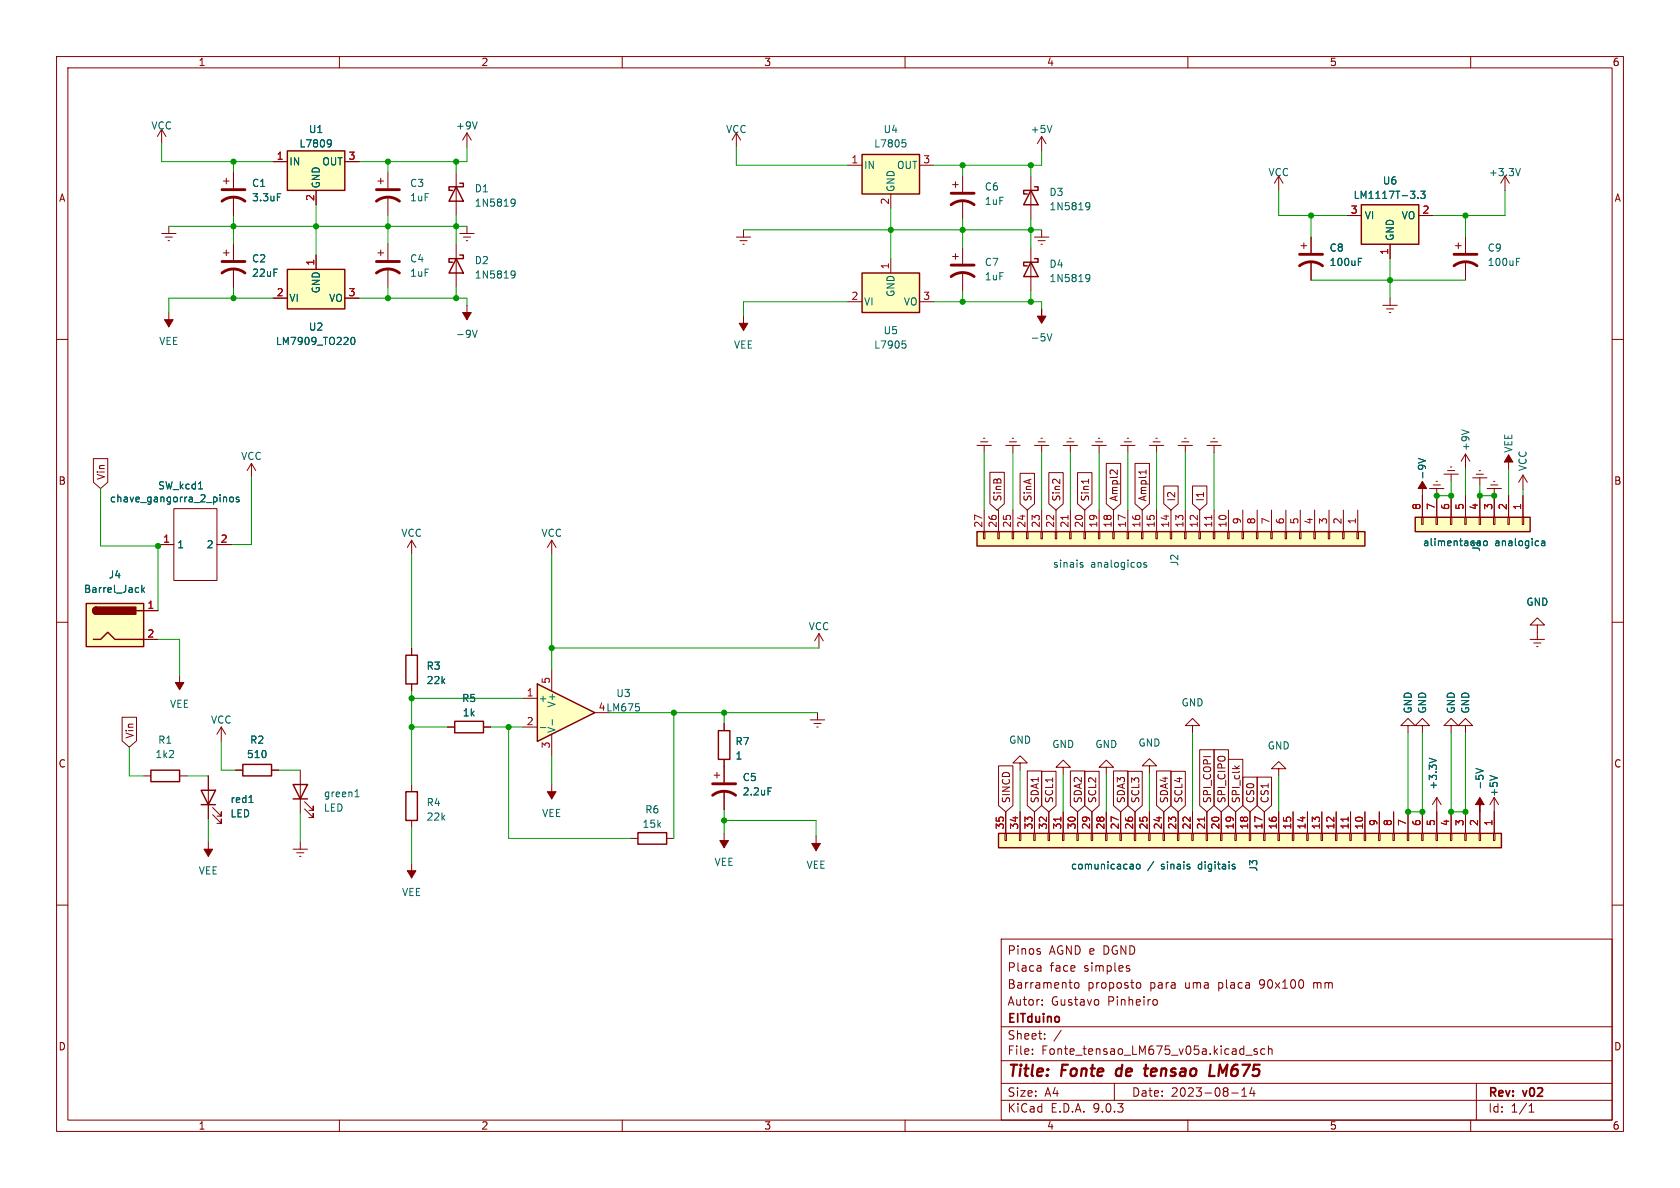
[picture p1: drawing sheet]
<svg xmlns="http://www.w3.org/2000/svg" width="297mm" height="210mm" viewBox="0 0 297 210" stroke-linecap="round" stroke-linejoin="round" font-family="sans-serif">
<g fill="none" stroke="#840000" stroke-width=".18">
<path d="M10 10h277v190h-277zM12 12h273v186h-273zM60 10v2M110 10v2M160 10v2M210 10v2M260 10v2M82.5 54v2.5M131.4 55.9v2.5M10 60h2M285 60h2M28.2 96.3h2.5"/>
<path d="M30.7 89.9h7.7v12.7h-7.7zM38.4 96.3h2.5M44.4 81.9l-.7 1.3M44.4 81.9l.8 1.3M44.4 81.9v2.6M10 110h2M285 110h2M36.8 137.2v7.6M39.1 128.5l-.7 1.3M39.1 128.5l.8 1.3M39.1 128.5v2.6M41.7 136.1h1.2"/>
<path d="M48 136.1h1.3M37.6 144l1.5 1.5v-.7v.7h-.7M37.6 142.7l1.5 1.6v-.8v.8h-.7M10 160h2M177 166h108v32h-108zM183.7 168.2l.3 .2-.3 .3M183.7 167.7l.2 .1M183.8 170.7l.2 .2v.8M184 171.6l-.1 .1M184 171.1h-.1M184.2 177.6v.1M184.2 176.8v.1"/>
<path d="M190.1 173.8l.4-.1 .2 .3v.4l-.2 .3-.4-.1-.1-.2v-.4zM194.2 176.8v.8M199.3 171.2l.4 .1v.2l-.2 .2h-.3M199.3 170.7l.4 .1M201 173.8l.4-.1 .3 .3v.4l-.2 .2-.3 .1-.2-.1M204.1 176.7l.4 .1 .1 .2-.1 .6-.4 .1M285 160h2M60 198v2M110 198v2M160 198v2M177 194.5h108M177 191.5h108"/>
<path d="M177 187.5h108M177 181.5h108M182.5 186.3v.1M182.5 185.5v.1M184.7 183.6v.1M184.7 182.8v.1M187.6 182.1l-1.3 2M197 191.5v3M210 198v2M217.7 193.2h1.2M219.5 193.8h.9M219.5 192.7l.5-.4v1.5"/>
<path d="M220.2 186.5h1.2M221.3 192.2l-.3 1.1h.9M221.7 192.8v1M222.2 185.5l-.3-.1-.2 .2v.2l.5 .2v.3h-.5M223.6 185.5l-.4-.1-.3 .3v.4l.1 .2h.6M224.2 185.5l.3-.1 .3 .1 .1 .9M224.2 184.9v1.5M260 198v2M261 191.5v6.5M270.3 196.6h.9M270.3 195.5l.4-.4v1.5"/>
</g>
<path d="M197.4 189.1l-.1 .7 .3 .4M202.2 188.9h.8M202.5 190.1l.3 .1M202.6 188.2l-.2 1.7M213.8 190.2h.9M215.6 188.2l-.2 2" fill="none" stroke="#840000" stroke-width=".4"/>
<path d="M35.6 139.7h2.5l-1.3 2.5zM42.9 135.1h5.1v2.1h-5.1zM35.6 142.2h2.5" fill="none" stroke="#840000" stroke-width=".25"/>
<path d="M83.5 58.4l.4 1.2 .5-1.2M35.1 86.4h.7M39.7 87.9l.4 .2v.6M40.7 87.9h.3l.3 .2v.4l-.3 .2h-.3l-.1-.2zM42.2 87.9h-.3l-.1 .2v.1l.4 .2v.3h-.4M44 141.9h.7" fill="none" stroke="#006464" stroke-width=".18"/>
<g fill="#840000" stroke="#840000" stroke-width=".18">
<path d="M81.8 55.2h1.5l-.8 1.3z"/>
<path d="M130.7 57.2h1.5l-.8 1.2z"/>
</g>
<path d="M15.2 106.7h10.2v7.6h-10.2z" fill="#ffffc2"/>
<path d="M15.2 106.7h10.2v7.6h-10.2zM16.5 113h1.3l1.2-1.2 1.3 1.2h5.1M17 107.3a.64 .64 0 0 0-.6 .7 .64 .64 0 0 0 .6 .6M24.1 108h1.3M51.8 138.7h2.6l-1.3 2.5zM51.8 141.2h2.6" fill="none" stroke="#840000" stroke-width=".25"/>
<g fill="#840000" stroke="#840000" stroke-width=".25">
<path d="M16.6 107.5l.4-.2v1.3a.63 .63 0 0 1-.6-.4 .63 .63 0 0 1 .2-.7z"/>
<path d="M17 107.3h7v1.3h-7z"/>
</g>
<path d="M25.4 108h2.5M25.4 113h2.5M53.1 136.1v7.7M53.8 143l1.6 1.5v-.7v.7h-.8M53.8 141.7l1.6 1.6v-.8v.8h-.8" fill="none" stroke="#840000" stroke-width=".18"/>
<path d="M25.1 103.4v1.3M25.2 104.2l.4 .5M25.6 103.9l-.5 .5M62.9 139.9l.2-.3v1.3M62.8 140.9h.7" fill="none" stroke="#006464" stroke-width=".18"/>
<path d="M95 120.9l10.2 5.1-10.2 5.1z" fill="#ffffc2"/>
<path d="M71.8 115.8h2v5.1h-2zM95 120.9l10.2 5.1-10.2 5.1z" fill="none" stroke="#840000" stroke-width=".25"/>
<g fill="none" stroke="#840000" stroke-width=".18">
<path d="M226.1 31.1l-.8 1.3M226.1 31.1l.7 1.3M226.1 31.1v2.6M182.9 78.7h2.5M183.5 78.1h1.3M184 77.5h.3M184.1 78.7v1.3M188 78.7h2.5M188.6 78.1h1.3M189.1 77.5h.3M189.2 78.7v1.3M72.8 95.5v2.5"/>
<path d="M72.8 95.5l-.8 1.3M72.8 95.5l.7 1.3M97.5 95.5v2.5M97.5 95.5l-.7 1.3M97.5 95.5l.8 1.3M72.8 114.6v1.2M97.5 118.4v3.8M144.8 112l-.8 1.3M144.8 112l.7 1.3M144.8 112v2.6M72.8 120.9v1.3M92.5 123.4h2.5"/>
<path d="M92.5 128.5h2.5M97.5 129.8v3.8M97.5 138.7v2.5M36.8 148.8v2.6M51.8 150.1h2.6M52.5 150.7h1.2M53 151.4h.2M53.1 148.8v1.3M128 147.3v2.6"/>
</g>
<path d="M95.5 128.6h1M97.6 127.2v1M113 125v.6" fill="none" stroke="#006464" stroke-width=".18"/>
<g fill="#840000" stroke="#840000" stroke-width=".18">
<path d="M96.8 140h1.5l-.8 1.2z"/>
<path d="M36.1 150.1h1.5l-.8 1.3z"/>
<path d="M127.3 148.6h1.5l-.8 1.3z"/>
</g>
<path d="M172.7 94h68.6v2.5h-68.6z" fill="#ffffc2"/>
<path d="M172.7 94h68.6v2.5h-68.6z" fill="none" stroke="#840000" stroke-width=".25"/>
<g fill="none" stroke="#840000" stroke-width=".18">
<path d="M173.9 94h.2v1.3h-.2zM174 90.2v3.8M176.4 94h.3v1.3h-.3zM176.5 90.2v3.8M178.9 94h.3v1.3h-.3zM179.1 90.2v3.8M181.5 94h.2v1.3h-.2zM181.6 90.2v3.8M184 94h.3v1.3h-.3zM184.1 90.2v3.8M186.6 94h.2v1.3h-.2zM186.7 90.2v3.8"/>
<path d="M189.1 94h.3v1.3h-.3zM189.2 90.2v3.8M191.6 94h.3v1.3h-.3zM191.8 90.2v3.8M194.2 94h.2v1.3h-.2zM194.3 90.2v3.8M196.7 94h.3v1.3h-.3zM196.8 90.2v3.8M199.3 94h.2v1.3h-.2zM199.4 90.2v3.8M201.8 94h.3v1.3h-.3zM201.9 90.2v3.8"/>
<path d="M204.3 94h.3v1.3h-.3zM204.5 90.2v3.8M206.9 94h.2v1.3h-.2zM207 90.2v3.8M209.4 94h.3v1.3h-.3zM209.5 90.2v3.8M212 94h.2v1.3h-.2zM212.1 90.2v3.8M214.5 94h.3v1.3h-.3zM214.6 90.2v3.8M217 94h.3v1.3h-.3zM217.2 90.2v3.8"/>
<path d="M219.6 94h.2v1.3h-.2zM219.7 90.2v3.8M222.1 94h.3v1.3h-.3zM222.2 90.2v3.8M224.7 94h.2v1.3h-.2zM224.8 90.2v3.8M227.2 94h.3v1.3h-.3zM227.3 90.2v3.8M229.7 94h.3v1.3h-.3zM229.9 90.2v3.8M232.3 94h.2v1.3h-.2zM232.4 90.2v3.8"/>
<path d="M234.8 94h.3v1.3h-.3zM234.9 90.2v3.8M237.4 94h.2v1.3h-.2zM237.5 90.2v3.8M239.9 94h.3v1.3h-.3zM240 90.2v3.8M251.5 85.1v2.5"/>
</g>
<path d="M188.8 91.1v.7M214.2 91.1v.7" fill="none" stroke="#a90000" stroke-width=".18"/>
<path d="M191.1 99.9h.3l.1 .2-.2 .2h-.2M191.1 99.4l.3 .1M202.7 99.5l-.3-.1-.2 .2 .1 .2 .4 .1v.3h-.5M250.7 81l1.3 .4-1.3 .5" fill="none" stroke="#006464" stroke-width=".18"/>
<path d="M251.5 85.1l.7 1.3h-1.5z" fill="#840000" stroke="#840000" stroke-width=".18"/>
<path d="M152.4 27.3h10.2v7h-10.2z" fill="#ffffc2"/>
<path d="M152.4 27.3h10.2v7h-10.2z" fill="none" stroke="#840000" stroke-width=".25"/>
<path d="M149.9 29.2h2.5M157.5 34.3v2.5M162.6 29.2h2.5M244.5 54h2.5M245.1 54.6h1.3M245.6 55.2h.3M245.7 52.7v1.3M255.3 83.8h2.5M255.9 83.2h1.3M256.4 82.6h.3M256.5 83.8v1.3" fill="none" stroke="#840000" stroke-width=".18"/>
<path d="M159.5 24.7h.6M159.6 25.2h.3l.3 .2-.1 .5-.5 .1" fill="none" stroke="#006464" stroke-width=".18"/>
<path d="M250.2 91.4h20.3v2.6h-20.3z" fill="#ffffc2"/>
<path d="M250.2 91.4h20.3v2.6h-20.3zM26.7 136.1h5v2.1h-5zM71.8 140h2v5h-2zM80.4 127.5h5.1v2h-5.1zM127 129.2h2v5h-2zM112.8 147.2h5.1v2h-5.1z" fill="none" stroke="#840000" stroke-width=".25"/>
<g fill="none" stroke="#840000" stroke-width=".18">
<path d="M251.3 91.4h.3v1.3h-.3zM251.5 87.6v3.8M252.7 86.4h2.6M253.4 85.7h1.2M253.9 91.4h.2v1.3h-.2zM253.9 85.1h.2M254 86.4v5M256.4 91.4h.3v1.3h-.3zM256.5 87.6v3.8M259 91.4h.2v1.3h-.2zM259.1 87.6v3.8M260.3 84.5h2.6"/>
<path d="M261 83.8h1.3M261.5 83.2h.2M261.5 91.4h.2v1.3h-.2zM261.6 84.5v1.2M261.6 87.6v3.8M262.9 86.4h2.5M263.5 85.7h1.3M264 91.4h.3v1.3h-.3zM264 85.1h.3M264.2 86.4v5M266.6 91.4h.2v1.3h-.2zM266.7 87.6v3.8"/>
<path d="M269.1 91.4h.3v1.3h-.3zM269.2 87.6v3.8M269.2 84v2.5M269.2 84l-.7 1.3M269.2 84l.8 1.3M31.7 119.4v2.5M270.5 113h2.5M271.1 113.7h1.3M271.7 114.3h.2M271.8 110.5h1.2l-1.2-1.3-1.3 1.3h1.3v2.5M25.4 137.2h1.3M31.7 137.2h1.3"/>
<path d="M72.8 138.7v1.3M79.1 128.5h1.3M85.5 128.5h1.2M126.2 137h1.1M126.7 136.5v1M128 127.9v1.3M128 134.2v4.1M128 139.8v3.3M143.3 127.3h2.5M143.9 127.9h1.3M144.4 128.5h.3M144.5 126v1.3"/>
<path d="M195.6 135.6h1.2l-1.2-1.2-1.3 1.2h1.3v1.3M210.8 128.3h1.3l-1.3-1.3-1.3 1.3h1.3v1.2M226.1 135.9h1.2l-1.2-1.3-1.3 1.3h1.3v1.3M248.9 128.3h1.3l-1.3-1.3-1.3 1.3h1.3v1.2M251.5 128.3h1.2l-1.2-1.3-1.3 1.3h1.3v1.2M256.5 128.3h1.3l-1.3-1.3-1.2 1.3h1.2v1.2M259.1 128.3h1.2l-1.2-1.3-1.3 1.3h1.3v1.2M72.8 145v1.3M72.8 152.7v2.5M111.5 148.2h1.3M117.9 148.2h1.2M144.3 147.8v2.6"/>
<path d="M254 141v2.5M254 141l-.8 1.2M254 141l.8 1.2M264.2 141v2.5M264.2 141l-.8 1.2M264.2 141l.7 1.2"/>
</g>
<path d="M262.4 95.7l.3-.1 .2 .3v.4l-.2 .2-.3-.1M272.6 95.7h.4l.1 .8M273.1 95.9l-.4 .1-.2 .2 .2 .3 .4-.1M135.8 139.3h.6M252.7 134l1.2 .4M260.9 135.8l1.3 .5-1.3 .4M263.4 137.1l1.3 .4" fill="none" stroke="#006464" stroke-width=".18"/>
<g fill="#840000" stroke="#840000" stroke-width=".18">
<path d="M261.6 141l.8 1.2h-.8v1.3v-1.3h-.7z"/>
<path d="M31 120.7h1.5l-.8 1.2z"/>
<path d="M72 153.9h1.5l-.7 1.3z"/>
<path d="M143.5 149.1h1.5l-.7 1.3z"/>
</g>
<path d="M126 138.6h4M126 140.6a3.3 3.3 0 0 1 4 0" fill="none" stroke="#840000" stroke-width=".51"/>
<path d="M50.8 47.6h10.2v7h-10.2z" fill="#ffffc2"/>
<path d="M182.2 33.7l1.3 2.5h-2.5zM182.9 33h.6v.7h-2.5v.6h.6M50.8 47.6h10.2v7h-10.2z" fill="none" stroke="#840000" stroke-width=".25"/>
<path d="M168.4 32.6h1M168.9 32.1v1M170.2 31.1v2.8M170.2 35.4v3.3M182.2 31.1v7.6M39.5 44.7h1M40 44.2v1M41.3 43.2v2.8M41.3 47.5v3.3M48.3 52.7h2.5M55.9 45.1v2.5M61 52.7h2.5" fill="none" stroke="#840000" stroke-width=".18"/>
<path d="M192.1 35.9l.3-.1 .2 .1a.84 .84 0 0 1-.3 1.2h-.2M192.7 36.4l-.3 .2-.3-.1M62.2 59.7l.1-.1a.68 .68 0 0 1 .5 .7 .68 .68 0 0 1-.5 .6 .84 .84 0 0 1-.1-1.2z" fill="none" stroke="#006464" stroke-width=".18"/>
<path d="M168.1 36.2a3.3 3.3 0 0 1 4.1 0M168.1 34.2h4.1M39.2 48.3a3.3 3.3 0 0 1 4.1 0M39.2 46.2h4.1" fill="none" stroke="#840000" stroke-width=".51"/>
<path d="M50.8 26.7h10.2v7h-10.2z" fill="#ffffc2"/>
<path d="M50.8 26.7h10.2v7h-10.2zM80.6 33l1.3 2.6h-2.5zM81.3 32.4h.6v.6h-2.5v.7h.6M80.6 45.7l1.3 2.6h-2.5zM81.3 45.1h.6v.6h-2.5v.7h.6" fill="none" stroke="#840000" stroke-width=".25"/>
<g fill="none" stroke="#840000" stroke-width=".18">
<path d="M28.6 22.9l-.8 1.2M28.6 22.9l.7 1.2M28.6 22.9v2.5M39.5 32h1M40 31.5v1M41.3 30.5v2.8M41.3 34.8v3.3M48.3 28.6h2.5M55.9 33.7v2.5M61 28.6h2.5M80.6 30.5v7.6M82.5 23.5v2.5"/>
<path d="M82.5 23.5l-.7 1.3M82.5 23.5l.8 1.3M130.2 23.5l-.8 1.3M130.2 23.5l.7 1.3M130.2 23.5v2.5M184.1 24.1l-.7 1.3M184.1 24.1l.8 1.3M184.1 24.1v2.6M28.6 41.3h2.5M29.2 41.9h1.3M29.7 42.5h.3M29.8 40v1.3"/>
<path d="M29.8 55.2v2.6M66.8 44.7h1M67.3 44.2v1M68.6 43.2v2.8M68.6 47.5v3.3M80.6 43.2v7.6M81.3 41.3h2.5M81.9 41.9h1.3M82.4 42.5h.3M82.5 40v1.3M130.2 41.9h2.5M130.8 42.5h1.3"/>
<path d="M131.3 43.2h.3M131.4 40.6v1.3M203.2 135.4h1.3l-1.3-1.3-1.3 1.3h1.3v1.3"/>
</g>
<path d="M49 34.2h.6M58.1 24.7l.4 .1a.84 .84 0 0 1-.3 1.2M58.6 25.3l-.3 .2h-.2M84.4 21.5l-.5 1.3M90.5 35.2h.3l.2 .1a.84 .84 0 0 1-.3 1.2h-.2M91.1 35.7l-.3 .3-.3-.1M186 22.2l-.5 1.2M90.5 47.9h.3l.2 .1a.84 .84 0 0 1-.3 1.2h-.2M91.1 48.4l-.3 .3-.3-.1" fill="none" stroke="#006464" stroke-width=".18"/>
<path d="M39.2 35.6a3.3 3.3 0 0 1 4.1 0M39.2 33.5h4.1M66.5 48.3a3.3 3.3 0 0 1 4.1 0M66.5 46.2h4.1" fill="none" stroke="#840000" stroke-width=".51"/>
<path d="M29.1 56.5h1.5l-.8 1.3z" fill="#840000" stroke="#840000" stroke-width=".18"/>
<path d="M176.5 147.3h88.9v2.6h-88.9z" fill="#ffffc2"/>
<path d="M182.2 46.4l1.3 2.5h-2.5zM182.9 45.7h.6v.7h-2.5v.6h.6M176.5 147.3h88.9v2.6h-88.9z" fill="none" stroke="#840000" stroke-width=".25"/>
<g fill="none" stroke="#840000" stroke-width=".18">
<path d="M66.8 32h1M67.3 31.5v1M68.6 30.5v2.8M68.6 34.8v3.3M182.2 43.8v7.6M182.9 41.9h2.5M183.5 42.5h1.3M184 43.2h.3M184.1 40.6v1.3M230 43.4h1M230.5 42.9v1M231.8 41.9v2.8"/>
<path d="M231.8 46.2v3.3M172.7 78.7h2.6M173.4 78.1h1.2M173.9 77.5h.2M174 78.7v1.3M177.8 78.7h2.5M178.4 78.1h1.3M178.9 77.5h.3M179.1 78.7v1.3M193 78.7h2.6M193.7 78.1h1.2M194.2 77.5h.2"/>
<path d="M194.3 78.7v1.3M203.2 78.7h2.5M203.8 78.1h1.3M204.3 77.5h.3M204.5 78.7v1.3M208.3 78.7h2.5M208.9 78.1h1.3M209.4 77.5h.3M209.5 78.7v1.3M213.4 78.7h2.5M214 78.1h1.3M214.5 77.5h.3"/>
<path d="M214.6 78.7v1.3M259.1 80.3v2.5M259.1 80.3l-.8 1.2M259.1 80.3l.7 1.2M266.7 80.4v2.5M180.3 134.9h1.3l-1.3-1.3-1.2 1.3h1.2v1.2M188 135.6h1.2l-1.2-1.2-1.3 1.2h1.3v1.3M177.7 147.3h.2v1.3h-.2zM177.8 143.5v3.8M180.2 147.3h.3v1.3h-.3zM180.3 143.5v3.8M182.8 147.3h.2v1.3h-.2z"/>
<path d="M182.9 143.5v3.8M185.3 147.3h.2v1.3h-.2zM185.4 143.5v3.8M187.8 147.3h.3v1.3h-.3zM188 143.5v3.8M190.4 147.3h.2v1.3h-.2zM190.5 143.5v3.8M192.9 147.3h.3v1.3h-.3zM193 143.5v3.8M195.5 147.3h.2v1.3h-.2zM195.6 143.5v3.8M198 147.3h.2v1.3h-.2z"/>
<path d="M198.1 143.5v3.8M200.5 147.3h.3v1.3h-.3zM200.7 143.5v3.8M203.1 147.3h.2v1.3h-.2zM203.2 143.5v3.8M205.6 147.3h.3v1.3h-.3zM205.7 143.5v3.8M208.2 147.3h.2v1.3h-.2zM208.3 143.5v3.8M210.7 147.3h.2v1.3h-.2zM210.8 143.5v3.8M213.2 147.3h.3v1.3h-.3z"/>
<path d="M213.4 143.5v3.8M215.8 147.3h.2v1.3h-.2zM215.9 143.5v3.8M218.3 147.3h.3v1.3h-.3zM218.4 143.5v3.8M220.9 147.3h.2v1.3h-.2zM221 143.5v3.8M223.4 147.3h.2v1.3h-.2zM223.5 143.5v3.8M225.9 147.3h.3v1.3h-.3zM226.1 143.5v3.8M228.5 147.3h.2v1.3h-.2z"/>
<path d="M228.6 143.5v3.8M231 147.3h.3v1.3h-.3zM231.1 143.5v3.8M233.6 147.3h.2v1.3h-.2zM233.7 143.5v3.8M236.1 147.3h.2v1.3h-.2zM236.2 143.5v3.8M238.6 147.3h.3v1.3h-.3zM238.8 143.5v3.8M241.2 147.3h.2v1.3h-.2zM241.3 143.5v3.8M243.7 147.3h.3v1.3h-.3z"/>
<path d="M243.8 143.5v3.8M246.3 147.3h.2v1.3h-.2zM246.4 143.5v3.8M248.8 147.3h.2v1.3h-.2zM248.9 143.5v3.8M251.3 147.3h.3v1.3h-.3zM251.5 143.5v3.8M253.9 147.3h.2v1.3h-.2zM254 143.5v3.8M256.4 147.3h.3v1.3h-.3zM256.5 143.5v3.8M259 147.3h.2v1.3h-.2z"/>
<path d="M259.1 143.5v3.8M261.5 147.3h.2v1.3h-.2zM261.6 143.5v3.8M264 147.3h.3v1.3h-.3zM264.2 143.5v3.8"/>
</g>
<path d="M187.5 144.4v.8M212.9 144.4v.8M238.3 144.4v.8" fill="none" stroke="#a90000" stroke-width=".18"/>
<path d="M185.1 59l.4 1.3 .5-1.3M192.1 48.6l.3-.1 .2 .1a.84 .84 0 0 1-.3 1.2h-.2M192.7 49.1l-.3 .2-.3-.1M240.1 46.3h.5M240.1 45.7h.6M258.4 76l1.3 .4M200.2 152.8l.1 .1v.7M200.3 153.6h-.4M200.3 153.1h-.4M201 152.9l.1-.1 .4 .1 .1 .5-.2 .2h-.3l-.1-.1zM218 153.2l.3 .1 .1 .1-.2 .2h-.3M218 152.8h.3" fill="none" stroke="#006464" stroke-width=".18"/>
<path d="M66.5 35.6a3.3 3.3 0 0 1 4.1 0M66.5 33.5h4.1M229.7 47a3.3 3.3 0 0 1 4.1 0M229.7 45h4.1" fill="none" stroke="#840000" stroke-width=".51"/>
<g fill="#840000" stroke="#840000" stroke-width=".18">
<path d="M266.7 80.4l.8 1.3h-1.6z"/>
<path d="M184.1 54.6v1.3h.8l-.8 1.3-.7-1.3h.7z"/>
</g>
<path d="M152.4 48.3h10.2v6.9h-10.2z" fill="#ffffc2"/>
<path d="M152.4 48.3h10.2v6.9h-10.2z" fill="none" stroke="#840000" stroke-width=".25"/>
<path d="M266.1 31.1l-.8 1.3M266.1 31.1l.7 1.3M266.1 31.1v2.6M149.9 53.3h2.5M157.5 45.7v2.6M162.6 53.3h2.5M257.3 43.4h1M257.8 42.9v1M259.1 41.9v2.8M259.1 46.2v3.3" fill="none" stroke="#840000" stroke-width=".18"/>
<path d="M268.8 29.8l-.4 1.3M268.1 46.3h.4M268.1 45.7h.6M159.5 60.3h.6M159.6 60.8h.3l.3 .2-.1 .5h-.5" fill="none" stroke="#006464" stroke-width=".18"/>
<path d="M257 47a3.3 3.3 0 0 1 4.1 0M257 45h4.1" fill="none" stroke="#840000" stroke-width=".51"/>
<path d="M240.7 36.2h10.1v7h-10.1z" fill="#ffffc2"/>
<path d="M240.7 36.2h10.1v7h-10.1z" fill="none" stroke="#840000" stroke-width=".25"/>
<g fill="none" stroke="#840000" stroke-width=".18">
<path d="M41.3 30.5v2.8M41.3 34.8v3.3M48.3 28.6h2.5M55.9 33.7v2.5M61 28.6h2.5M238.1 38.1h2.6M250.8 38.1h2.6M41.3 43.2v2.8M41.3 47.5v3.3M48.3 52.7h2.5M55.9 45.1v2.5M61 52.7h2.5"/>
<path d="M168.4 45.3h1M168.9 44.8v1M170.2 43.8v2.8M170.2 48.1v3.3M231.8 41.9v2.8M231.8 46.2v3.3M245.7 43.2v2.5M198.1 78.7h2.6M198.8 78.1h1.2M199.3 77.5h.2M199.4 78.7v1.3M16.5 81.1h2.6v4.1l-1.3 1.2-1.3-1.2z"/>
<path d="M28.2 96.3h2.5M38.4 96.3h2.5M175 83.5h2.5v5.6l-1.2 1.1-1.3-1.1zM180.3 83.7h2.6v5.4l-1.3 1.1-1.3-1.1zM185.4 83.6h2.6v5.5l-1.3 1.1-1.3-1.1zM190.5 83.6h2.5v5.5l-1.2 1.1-1.3-1.1zM192.4 84.7v.7M195.6 81.9h2.5v7.2l-1.3 1.1-1.2-1.1zM197.5 83.1v.8l-.7-.8h-.3l-.2 .1M200.7 81.9h2.5v7.2l-1.3 1.1-1.2-1.1zM202.6 83.1v.7M202.6 83.4h-1.3l.2 .2"/>
<path d="M205.7 85.9h2.6v3.2l-1.3 1.1-1.3-1.1zM210.8 85.9h2.6v3.2l-1.3 1.1-1.3-1.1zM251.5 87.6v3.8M254 87.6v3.8M256.5 87.6v3.8M259.1 87.6v3.8M261.6 87.6v3.8M264.2 87.6v3.8M266.7 87.6v3.8M269.2 87.6v3.8M25.4 108h2.5M25.4 113h2.5"/>
<path d="M72.8 114.6v1.2M21.6 126.8h2.5v4.2l-1.2 1.1-1.3-1.1zM36.8 137.2v2.5M41.7 136.1h1.2M48 136.1h1.3M72.8 120.9v1.3M79.1 128.5h1.3M85.5 128.5h1.2M128 127.9v1.3M128 134.2v4.1M128 139.8v3.3M176.5 135.4h2.6v7l-1.3 1.1-1.3-1.1z"/>
<path d="M181.6 136.3h2.6v6.1l-1.3 1.1-1.3-1.1zM184.1 136.3h2.6v6.1l-1.3 1.1-1.3-1.1zM189.2 136.3h2.6v6.1l-1.3 1.1-1.3-1.1zM191.8 136.3h2.5v6.1l-1.3 1.1-1.2-1.1zM196.8 136.3h2.6v6.1l-1.3 1.1-1.3-1.1zM199.4 136.3h2.5v6.1l-1.2 1.1-1.3-1.1zM204.5 136.3h2.5v6.1l-1.3 1.1-1.2-1.1zM207 136.3h2.6v6.1l-1.3 1.1-1.3-1.1zM212.1 132.5h2.5v9.9l-1.2 1.1-1.3-1.1zM214.6 132.5h2.6v9.9l-1.3 1.1-1.3-1.1zM217.2 134.2h2.5v8.2l-1.3 1.1-1.2-1.1zM218.3 135.4l.4 .5"/>
<path d="M219.1 135.4l-.5 .4M219.7 137.4h2.6v5l-1.3 1.1-1.3-1.1zM222.2 137.4h2.6v5l-1.3 1.1-1.3-1.1zM36.8 142.2v2.6M177.8 143.5v3.8M180.3 143.5v3.8M182.9 143.5v3.8M185.4 143.5v3.8M188 143.5v3.8M190.5 143.5v3.8M193 143.5v3.8M195.6 143.5v3.8"/>
<path d="M198.1 143.5v3.8M200.7 143.5v3.8M203.2 143.5v3.8M205.7 143.5v3.8M208.3 143.5v3.8M210.8 143.5v3.8M213.4 143.5v3.8M215.9 143.5v3.8M218.4 143.5v3.8M221 143.5v3.8M223.5 143.5v3.8M226.1 143.5v3.8"/>
<path d="M228.6 143.5v3.8M231.1 143.5v3.8M233.7 143.5v3.8M236.2 143.5v3.8M238.8 143.5v3.8M241.3 143.5v3.8M243.8 143.5v3.8M246.4 143.5v3.8M248.9 143.5v3.8M251.5 143.5v3.8M254 143.5v3.8M256.5 143.5v3.8"/>
<path d="M259.1 143.5v3.8M261.6 143.5v3.8M264.2 143.5v3.8"/>
</g>
<g fill="none" stroke="#006464" stroke-width=".18">
<path d="M49 34.2h.6M58.1 24.7l.4 .1a.84 .84 0 0 1-.3 1.2M58.6 25.3l-.3 .2h-.2M250.7 35v.1M251.2 33.8h.7l-.4 .5 .4 .1v.6l-.2 .1-.5-.1M62.2 59.7l.1-.1a.68 .68 0 0 1 .5 .7 .68 .68 0 0 1-.5 .6 .84 .84 0 0 1-.1-1.2zM240.1 46.3h.5M240.1 45.7h.6M35.1 86.4h.7M39.7 87.9l.4 .2v.6M40.7 87.9h.3l.3 .2v.4l-.3 .2h-.3l-.1-.2zM42.2 87.9h-.3l-.1 .2v.1l.4 .2v.3h-.4"/>
<path d="M250.7 81l1.3 .4-1.3 .5M262.4 95.7l.3-.1 .2 .3v.4l-.2 .2-.3-.1M272.6 95.7h.4l.1 .8M273.1 95.9l-.4 .1-.2 .2 .2 .3 .4-.1M25.1 103.4v1.3M25.2 104.2l.4 .5M25.6 103.9l-.5 .5M135.8 139.3h.6M252.7 134l1.2 .4M260.9 135.8l1.3 .5-1.3 .4M263.4 137.1l1.3 .4M44 141.9h.7"/>
<path d="M200.2 152.8l.1 .1v.7M200.3 153.6h-.4M200.3 153.1h-.4M201 152.9l.1-.1 .4 .1 .1 .5-.2 .2h-.3l-.1-.1zM218 153.2l.3 .1 .1 .1-.2 .2h-.3M218 152.8h.3"/>
</g>
<path d="M168.1 48.9a3.3 3.3 0 0 1 4.1 0M168.1 46.9h4.1" fill="none" stroke="#840000" stroke-width=".51"/>
<g fill="none" stroke="#009600" stroke-width=".18">
<path d="M28.6 25.4v3.2h19.7M41.3 28.6v1.9M41.3 38.1v5.1M55.9 36.2v8.9M68.6 28.6v1.9M68.6 38.1v5.1M80.6 28.6v1.9M80.6 38.1v5.1M82.5 26v2.6h-19M130.2 26v3.2h19.7M157.5 36.8v8.9M170.2 29.2v1.9"/>
<path d="M170.2 38.7v5.1M182.2 29.2v1.9M182.2 38.7v5.1M184.1 26.7v2.5h-19M226.1 33.7v4.4h12M231.8 38.1v3.8M259.1 38.1v3.8M266.1 33.7v4.4h-12.7M29.8 40h52.7M41.3 50.8v1.9M48.3 52.7h-18.5v2.5M63.5 52.7h19v1.3"/>
<path d="M68.6 50.8v1.9M80.6 50.8v1.9M131.4 40.6h52.7M149.9 53.3h-18.5v2.6M165.1 53.3h19v1.3M170.2 51.4v1.9M182.2 51.4v1.9M231.8 49.5h27.3M245.7 45.7v7M17.8 86.4v10.1h10.1M28.2 96.3h-.3v11.7M44.4 84.5v11.8h-3.5"/>
<path d="M72.8 98v16.6M97.5 98v20.4M174 80v10.2M176.3 90.2h.2M179.1 80v10.2M184.1 80v10.2M189.2 80v10.2M194.3 80v10.2M199.4 80v10.2M204.5 80v10.2M209.5 80v10.2M214.6 80v10.2"/>
<path d="M256.5 85.1v2.5h-2.5M259.1 82.8v4.8M261.6 87h.1M261.6 85.7v1.9h2.6M266.7 87.6h.1M266.7 82.9v4.7M269.2 87.6h.1M269.2 86.5v1.1M27.9 113h3.8v6.4M97.5 114.6h47.3M22.9 132.1v5.1h2.5M33 137.2h3.8"/>
<path d="M39.1 131.1v5h2.6M49.3 136.1h3.8M72.8 128.5h6.3M72.8 123.4h19.7M72.8 122.2v16.5M86.7 128.5h5.8M89.9 128.5v19.7h21.6M97.5 133.6v5.1M107.7 126h36.8M119.1 126v22.2M128 126v1.9M180.3 136.1v7.4"/>
<path d="M188 136.9v6.6M195.6 136.9v6.6M203.2 136.7v6.8M210.8 129.5v14M226.1 137.2v6.3M248.9 129.5v14h2.6v-14M256.5 129.5v14h2.6v-14M36.8 144.8v4M53.1 143.8v5M72.8 146.3v6.4M128 143.1v4.2M128 145h16.3v2.8"/>
</g>
<path d="M187.5 144.4v.8M212.9 144.4v.8M238.3 144.4v.8" fill="none" stroke="#a90000" stroke-width=".18"/>
<g fill="#009600" stroke="#009600" stroke-width=".18">
<circle cx="68.6" cy="40" r=".46"/>
<circle cx="80.6" cy="40" r=".46"/>
<circle cx="68.6" cy="28.6" r=".46"/>
<circle cx="157.5" cy="40.6" r=".46"/>
<circle cx="80.6" cy="28.6" r=".46"/>
<circle cx="182.2" cy="53.3" r=".46"/>
<circle cx="170.2" cy="53.3" r=".46"/>
<circle cx="182.2" cy="29.2" r=".46"/>
<circle cx="170.2" cy="40.6" r=".46"/>
<circle cx="170.2" cy="29.2" r=".46"/>
<circle cx="97.5" cy="114.6" r=".46"/>
<circle cx="89.9" cy="128.5" r=".46"/>
<circle cx="80.6" cy="52.7" r=".46"/>
<circle cx="72.8" cy="123.4" r=".46"/>
<circle cx="128" cy="145" r=".46"/>
<circle cx="119.1" cy="126" r=".46"/>
<circle cx="128" cy="126" r=".46"/>
<circle cx="256.5" cy="87.6" r=".46"/>
<circle cx="254" cy="87.6" r=".46"/>
<circle cx="261.6" cy="87.6" r=".46"/>
<circle cx="264.2" cy="87.6" r=".46"/>
<circle cx="27.9" cy="96.5" r=".46"/>
<circle cx="72.8" cy="128.5" r=".46"/>
<circle cx="182.2" cy="40.6" r=".46"/>
<circle cx="231.8" cy="38.1" r=".46"/>
<circle cx="259.1" cy="38.1" r=".46"/>
<circle cx="245.7" cy="49.5" r=".46"/>
<circle cx="55.9" cy="40" r=".46"/>
<circle cx="68.6" cy="52.7" r=".46"/>
<circle cx="41.3" cy="40" r=".46"/>
<circle cx="41.3" cy="28.6" r=".46"/>
<circle cx="41.3" cy="52.7" r=".46"/>
<circle cx="256.5" cy="143.5" r=".46"/>
<circle cx="259.1" cy="143.5" r=".46"/>
<circle cx="251.5" cy="143.5" r=".46"/>
<circle cx="248.9" cy="143.5" r=".46"/>
</g>
<g font-size="2.8" fill="#840000">
<text x="178" y="190.9">Title:</text>
<text x="187.7" y="190.9">Fonte</text>
<text x="198.2" y="190.9">de</text>
<text x="204" y="190.9">tensao</text>
<text x="216.2" y="190.9">LM675</text>
</g>
<g font-size="2.1" fill="#840000">
<text x="178" y="172">Placa</text>
<text x="178" y="169">Pinos</text>
<text x="185.4" y="169">AGND e DGND</text>
<text x="185.6" y="172">face</text>
<text x="191.7" y="172">simples</text>
<text x="178" y="178">Autor:</text>
<text x="178" y="175">Barramento</text>
<text x="185.8" y="178">Gustavo</text>
<text x="192.2" y="175">proposto</text>
<text x="195.9" y="178">Pinheiro</text>
<text x="203.3" y="175">para</text>
<text x="209.6" y="175">uma</text>
<text x="215.6" y="175">placa</text>
<text x="223.1" y="175">90x100</text>
<text x="232.7" y="175">mm</text>
<text x="178" y="184">Sheet:</text>
<text x="178" y="181.2">EITduino</text>
<text x="178" y="186.7">File:</text>
<text x="184.1" y="186.7">Fonte_tensao_LM675_v05a.kicad_sch</text>
<text x="178" y="196.9">KiCad</text>
<text x="178" y="194.1">Size:</text>
<text x="184.7" y="194.1">A4</text>
<text x="185.7" y="196.9">E.D.A.</text>
<text x="193.3" y="196.9">9.0.3</text>
<text x="200" y="194.1">Date:</text>
<text x="207" y="194.1">2023-08-14</text>
<text x="263" y="194.3">Rev:</text>
<text x="263" y="196.9">Id:</text>
<text x="267.1" y="196.9">1/1</text>
<text x="269.4" y="194.3">v02</text>
</g>
<g font-size="1.8" fill="#840000">
<text x="35" y="11.9">1</text>
<text x="85" y="11.9">2</text>
<text x="135" y="11.9">3</text>
<text x="185" y="11.9">4</text>
<text x="235" y="11.9">5</text>
<text x="285" y="11.9">6</text>
<text x="10.3" y="35.9">A</text>
<text x="285.3" y="35.9">A</text>
<text x="10.3" y="85.9">B</text>
<text x="18.7" y="84.9" transform="rotate(-90 18.7 84.9)">Vin</text>
<text x="177.2" y="88.7" transform="rotate(-90 177.2 88.7)">SinB</text>
<text x="182.6" y="88.7" transform="rotate(-90 182.6 88.7)">SinA</text>
<text x="187.6" y="88.7" transform="rotate(-90 187.6 88.7)">Sin2</text>
<text x="192.7" y="88.7" transform="rotate(-90 192.7 88.7)">Sin1</text>
<text x="197.8" y="88.7" transform="rotate(-90 197.8 88.7)">Ampl2</text>
<text x="202.9" y="88.7" transform="rotate(-90 202.9 88.7)">Ampl1</text>
<text x="208" y="88.7" transform="rotate(-90 208 88.7)">I2</text>
<text x="213" y="88.7" transform="rotate(-90 213 88.7)">I1</text>
<text x="285.3" y="85.9">B</text>
<text x="23.8" y="130.7" transform="rotate(-90 23.8 130.7)">Vin</text>
<text x="10.3" y="135.9">C</text>
<text x="285.3" y="135.9">C</text>
<text x="178.8" y="142.1" transform="rotate(-90 178.8 142.1)">SINCD</text>
<text x="183.8" y="142.1" transform="rotate(-90 183.8 142.1)">SDA1</text>
<text x="186.4" y="142.1" transform="rotate(-90 186.4 142.1)">SCL1</text>
<text x="191.5" y="142.1" transform="rotate(-90 191.5 142.1)">SDA2</text>
<text x="194" y="142.1" transform="rotate(-90 194 142.1)">SCL2</text>
<text x="199.1" y="142.1" transform="rotate(-90 199.1 142.1)">SDA3</text>
<text x="201.6" y="142.1" transform="rotate(-90 201.6 142.1)">SCL3</text>
<text x="206.7" y="142.1" transform="rotate(-90 206.7 142.1)">SDA4</text>
<text x="209.2" y="142.1" transform="rotate(-90 209.2 142.1)">SCL4</text>
<text x="214.3" y="142.1" transform="rotate(-90 214.3 142.1)">SPI_COPI</text>
<text x="216.9" y="142.1" transform="rotate(-90 216.9 142.1)">SPI_CIPO</text>
<text x="219.4" y="142.1" transform="rotate(-90 219.4 142.1)">SPI_clk</text>
<text x="221.9" y="142.1" transform="rotate(-90 221.9 142.1)">CS0</text>
<text x="224.5" y="142.1" transform="rotate(-90 224.5 142.1)">CS1</text>
<text x="10.3" y="185.9">D</text>
<text x="285.3" y="185.9">D</text>
<text x="35" y="199.9">1</text>
<text x="85" y="199.9">2</text>
<text x="135" y="199.9">3</text>
<text x="185" y="199.9">4</text>
<text x="235" y="199.9">5</text>
<text x="285" y="199.9">6</text>
</g>
<g font-size="1.8" fill="#006464">
<text x="26.7" y="23.1">VCC</text>
<text x="54.5" y="23.7">U1</text>
<text x="80.5" y="23.1">+9V</text>
<text x="128.3" y="23.7">VCC</text>
<text x="156.1" y="23.7">U4</text>
<text x="182.1" y="23.7">+5V</text>
<text x="51.1" y="29.4">IN</text>
<text x="52.8" y="26.3">L7809</text>
<text x="56.9" y="29.4">OUT</text>
<text x="154.4" y="26.3">L7805</text>
<text x="44.5" y="33.2">C1</text>
<text x="44.5" y="35.8">3.3uF</text>
<text x="56.7" y="33.4" transform="rotate(-90 56.7 33.4)">GND</text>
<text x="72.4" y="33.2">C3</text>
<text x="72.4" y="35.8">1uF</text>
<text x="83.8" y="34.2">D1</text>
<text x="152.7" y="30.1">IN</text>
<text x="158.3" y="34" transform="rotate(-90 158.3 34)">GND</text>
<text x="158.5" y="30.1">OUT</text>
<text x="174" y="33.9">C6</text>
<text x="185.4" y="34.8">D3</text>
<text x="224.1" y="31.3">VCC</text>
<text x="239.2" y="35.4">LM1117T-3.3</text>
<text x="244.4" y="32.8">U6</text>
<text x="263.1" y="31.3">+3.3V</text>
<text x="83.8" y="36.7">1N5819</text>
<text x="174" y="36.4">1uF</text>
<text x="185.4" y="37.4">1N5819</text>
<text x="241.2" y="39">VI</text>
<text x="247.7" y="39">VO</text>
<text x="44.5" y="46.6">C2</text>
<text x="72.4" y="46.6">C4</text>
<text x="83.8" y="46.9">D2</text>
<text x="174" y="47.2">C7</text>
<text x="185.4" y="47.5">D4</text>
<text x="235" y="44.7">C8</text>
<text x="235" y="47.2">100uF</text>
<text x="246.6" y="42.7" transform="rotate(-90 246.6 42.7)">GND</text>
<text x="262.9" y="44.7">C9</text>
<text x="262.9" y="47.2">100uF</text>
<text x="44.5" y="49.1">22uF</text>
<text x="51.1" y="53.6">VI</text>
<text x="56.7" y="52" transform="rotate(-90 56.7 52)">GND</text>
<text x="58.1" y="53.6">VO</text>
<text x="72.4" y="49.1">1uF</text>
<text x="83.8" y="49.4">1N5819</text>
<text x="158.3" y="52.6" transform="rotate(-90 158.3 52.6)">GND</text>
<text x="174" y="49.8">1uF</text>
<text x="185.4" y="50.1">1N5819</text>
<text x="54.5" y="58.6">U2</text>
<text x="80.5" y="59.9">-9V</text>
<text x="152.7" y="54.2">VI</text>
<text x="156.1" y="59.3">U5</text>
<text x="159.7" y="54.2">VO</text>
<text x="28.1" y="61.2">VEE</text>
<text x="48.7" y="61.2">LM7909_TO220</text>
<text x="129.7" y="61.8">VEE</text>
<text x="154.4" y="61.8">L7905</text>
<text x="182.1" y="60.6">-5V</text>
<text x="42.5" y="81.5">VCC</text>
<text x="260" y="79.8" transform="rotate(-90 260 79.8)">+9V</text>
<text x="267.6" y="80.1" transform="rotate(-90 267.6 80.1)">VEE</text>
<text x="270.1" y="83.4" transform="rotate(-90 270.1 83.4)">VCC</text>
<text x="19.3" y="89">chave_gangorra_2_pinos</text>
<text x="27.9" y="86.7">SW_kcd1</text>
<text x="252.3" y="84.9" transform="rotate(-90 252.3 84.9)">-9V</text>
<text x="70.9" y="95.1">VCC</text>
<text x="95.6" y="95.1">VCC</text>
<text x="31.2" y="97.1">1</text>
<text x="36.4" y="97.1">2</text>
<text x="186.1" y="100.6">sinais</text>
<text x="192.8" y="100.6">analogicos</text>
<text x="208.5" y="100.2" transform="rotate(-90 208.5 100.2)">J2</text>
<text x="251.5" y="96.7">alimentacao</text>
<text x="261.8" y="97.6" transform="rotate(-90 261.8 97.6)">J1</text>
<text x="264.3" y="96.7">analogica</text>
<text x="14.7" y="105">Barrel_Jack</text>
<text x="19.1" y="102.5">J4</text>
<text x="269.7" y="107.3">GND</text>
<text x="142.9" y="111.6">VCC</text>
<text x="75.3" y="118.6">R3</text>
<text x="30" y="125.3">VEE</text>
<text x="75.3" y="121.1">22k</text>
<text x="81.6" y="124.3">R5</text>
<text x="95.1" y="124.3">+</text>
<text x="98.4" y="125.2" transform="rotate(-90 98.4 125.2)">V+</text>
<text x="105.7" y="125.7">4 LM675</text>
<text x="108.9" y="123.4">U3</text>
<text x="208.8" y="125.1">GND</text>
<text x="27.9" y="131.7">R1</text>
<text x="37.2" y="128.1">VCC</text>
<text x="44.1" y="131.7">R2</text>
<text x="81.7" y="126.8">1k</text>
<text x="98.4" y="129.7" transform="rotate(-90 98.4 129.7)">V-</text>
<text x="129.9" y="131.9">R7</text>
<text x="178.3" y="131.7">GND</text>
<text x="249.8" y="126.2" transform="rotate(-90 249.8 126.2)">GND</text>
<text x="252.3" y="126.2" transform="rotate(-90 252.3 126.2)">GND</text>
<text x="257.4" y="126.2" transform="rotate(-90 257.4 126.2)">GND</text>
<text x="259.9" y="126.2" transform="rotate(-90 259.9 126.2)">GND</text>
<text x="27.4" y="134.2">1k2</text>
<text x="43.6" y="134.2">510</text>
<text x="129.9" y="134.5">1</text>
<text x="185.9" y="132.4">GND</text>
<text x="193.5" y="132.4">GND</text>
<text x="201.2" y="132.2">GND</text>
<text x="224" y="132.7">GND</text>
<text x="40.6" y="142.2">red1</text>
<text x="57.2" y="141.1">green1</text>
<text x="57.2" y="143.7">LED</text>
<text x="75.3" y="142.7">R4</text>
<text x="114" y="144">R6</text>
<text x="131.2" y="138.3">C5</text>
<text x="131.2" y="140.8">2.2uF</text>
<text x="254.2" y="139.7" transform="rotate(-90 254.2 139.7)">+3.3V</text>
<text x="262.5" y="139.7" transform="rotate(-90 262.5 139.7)">-5V</text>
<text x="265" y="141" transform="rotate(-90 265 141)">+5V</text>
<text x="40.6" y="144.7">LED</text>
<text x="75.3" y="145.3">22k</text>
<text x="95.7" y="144.6">VEE</text>
<text x="113.5" y="146.5">15k</text>
<text x="35" y="154.8">VEE</text>
<text x="126.2" y="153.3">VEE</text>
<text x="142.5" y="153.8">VEE</text>
<text x="189.2" y="153.9">comunicacao</text>
<text x="202.9" y="153.9">/</text>
<text x="205.4" y="153.9">sinais</text>
<text x="212.1" y="153.9">digitais</text>
<text x="222.5" y="154.2" transform="rotate(-90 222.5 154.2)">J3</text>
<text x="71" y="158.6">VEE</text>
</g>
<g font-size="1.8" fill="#a90000">
<text x="48.8" y="28.3">1</text>
<text x="61.5" y="28.3">3</text>
<text x="150.4" y="29">1</text>
<text x="163.1" y="29">3</text>
<text x="55.6" y="35.6" transform="rotate(-90 55.6 35.6)">2</text>
<text x="157.2" y="36.3" transform="rotate(-90 157.2 36.3)">2</text>
<text x="238.7" y="37.8">3</text>
<text x="251.4" y="37.8">2</text>
<text x="55.6" y="47.1" transform="rotate(-90 55.6 47.1)">1</text>
<text x="157.2" y="47.7" transform="rotate(-90 157.2 47.7)">1</text>
<text x="245.5" y="45.2" transform="rotate(-90 245.5 45.2)">1</text>
<text x="48.8" y="52.5">2</text>
<text x="61.5" y="52.5">3</text>
<text x="150.4" y="53.1">2</text>
<text x="163.1" y="53.1">3</text>
<text x="173.7" y="93.4" transform="rotate(-90 173.7 93.4)">27</text>
<text x="176.3" y="93.4" transform="rotate(-90 176.3 93.4)">26</text>
<text x="178.8" y="93.4" transform="rotate(-90 178.8 93.4)">25</text>
<text x="181.4" y="93.4" transform="rotate(-90 181.4 93.4)">24</text>
<text x="183.9" y="93.4" transform="rotate(-90 183.9 93.4)">23</text>
<text x="186.4" y="93.4" transform="rotate(-90 186.4 93.4)">22</text>
<text x="189" y="93.4" transform="rotate(-90 189 93.4)">21</text>
<text x="191.5" y="93.4" transform="rotate(-90 191.5 93.4)">20</text>
<text x="194.1" y="93.4" transform="rotate(-90 194.1 93.4)">19</text>
<text x="196.6" y="93.4" transform="rotate(-90 196.6 93.4)">18</text>
<text x="199.1" y="93.4" transform="rotate(-90 199.1 93.4)">17</text>
<text x="201.7" y="93.4" transform="rotate(-90 201.7 93.4)">16</text>
<text x="204.2" y="93.4" transform="rotate(-90 204.2 93.4)">15</text>
<text x="206.8" y="93.4" transform="rotate(-90 206.8 93.4)">14</text>
<text x="209.3" y="93.4" transform="rotate(-90 209.3 93.4)">13</text>
<text x="211.8" y="93.4" transform="rotate(-90 211.8 93.4)">12</text>
<text x="214.4" y="93.4" transform="rotate(-90 214.4 93.4)">11</text>
<text x="216.9" y="93.4" transform="rotate(-90 216.9 93.4)">10</text>
<text x="219.5" y="92.8" transform="rotate(-90 219.5 92.8)">9</text>
<text x="222" y="92.8" transform="rotate(-90 222 92.8)">8</text>
<text x="224.5" y="92.8" transform="rotate(-90 224.5 92.8)">7</text>
<text x="227.1" y="92.8" transform="rotate(-90 227.1 92.8)">6</text>
<text x="229.6" y="92.8" transform="rotate(-90 229.6 92.8)">5</text>
<text x="232.2" y="92.8" transform="rotate(-90 232.2 92.8)">4</text>
<text x="234.7" y="92.8" transform="rotate(-90 234.7 92.8)">3</text>
<text x="237.2" y="92.8" transform="rotate(-90 237.2 92.8)">2</text>
<text x="239.8" y="92.8" transform="rotate(-90 239.8 92.8)">1</text>
<text x="251.2" y="90.2" transform="rotate(-90 251.2 90.2)">8</text>
<text x="253.7" y="90.2" transform="rotate(-90 253.7 90.2)">7</text>
<text x="256.3" y="90.2" transform="rotate(-90 256.3 90.2)">6</text>
<text x="258.8" y="90.2" transform="rotate(-90 258.8 90.2)">5</text>
<text x="261.4" y="90.2" transform="rotate(-90 261.4 90.2)">4</text>
<text x="263.9" y="90.2" transform="rotate(-90 263.9 90.2)">3</text>
<text x="266.4" y="90.2" transform="rotate(-90 266.4 90.2)">2</text>
<text x="269" y="90.2" transform="rotate(-90 269 90.2)">1</text>
<text x="28.8" y="96">1</text>
<text x="38.9" y="96">2</text>
<text x="26" y="107.7">1</text>
<text x="26" y="112.8">2</text>
<text x="93" y="123.2">1</text>
<text x="97.3" y="121" transform="rotate(-90 97.3 121)">5</text>
<text x="93" y="128.3">2</text>
<text x="97.3" y="132.4" transform="rotate(-90 97.3 132.4)">3</text>
<text x="177.5" y="146.7" transform="rotate(-90 177.5 146.7)">35</text>
<text x="180.1" y="146.7" transform="rotate(-90 180.1 146.7)">34</text>
<text x="182.6" y="146.7" transform="rotate(-90 182.6 146.7)">33</text>
<text x="185.2" y="146.7" transform="rotate(-90 185.2 146.7)">32</text>
<text x="187.7" y="146.7" transform="rotate(-90 187.7 146.7)">31</text>
<text x="190.2" y="146.7" transform="rotate(-90 190.2 146.7)">30</text>
<text x="192.8" y="146.7" transform="rotate(-90 192.8 146.7)">29</text>
<text x="195.3" y="146.7" transform="rotate(-90 195.3 146.7)">28</text>
<text x="197.9" y="146.7" transform="rotate(-90 197.9 146.7)">27</text>
<text x="200.4" y="146.7" transform="rotate(-90 200.4 146.7)">26</text>
<text x="202.9" y="146.7" transform="rotate(-90 202.9 146.7)">25</text>
<text x="205.5" y="146.7" transform="rotate(-90 205.5 146.7)">24</text>
<text x="208" y="146.7" transform="rotate(-90 208 146.7)">23</text>
<text x="210.6" y="146.7" transform="rotate(-90 210.6 146.7)">22</text>
<text x="213.1" y="146.7" transform="rotate(-90 213.1 146.7)">21</text>
<text x="215.6" y="146.7" transform="rotate(-90 215.6 146.7)">20</text>
<text x="218.2" y="146.7" transform="rotate(-90 218.2 146.7)">19</text>
<text x="220.7" y="146.7" transform="rotate(-90 220.7 146.7)">18</text>
<text x="223.3" y="146.7" transform="rotate(-90 223.3 146.7)">17</text>
<text x="225.8" y="146.7" transform="rotate(-90 225.8 146.7)">16</text>
<text x="228.3" y="146.7" transform="rotate(-90 228.3 146.7)">15</text>
<text x="230.9" y="146.7" transform="rotate(-90 230.9 146.7)">14</text>
<text x="233.4" y="146.7" transform="rotate(-90 233.4 146.7)">13</text>
<text x="236" y="146.7" transform="rotate(-90 236 146.7)">12</text>
<text x="238.5" y="146.7" transform="rotate(-90 238.5 146.7)">11</text>
<text x="241" y="146.7" transform="rotate(-90 241 146.7)">10</text>
<text x="243.6" y="146.1" transform="rotate(-90 243.6 146.1)">9</text>
<text x="246.1" y="146.1" transform="rotate(-90 246.1 146.1)">8</text>
<text x="248.7" y="146.1" transform="rotate(-90 248.7 146.1)">7</text>
<text x="251.2" y="146.1" transform="rotate(-90 251.2 146.1)">6</text>
<text x="253.7" y="146.1" transform="rotate(-90 253.7 146.1)">5</text>
<text x="256.3" y="146.1" transform="rotate(-90 256.3 146.1)">4</text>
<text x="258.8" y="146.1" transform="rotate(-90 258.8 146.1)">3</text>
<text x="261.4" y="146.1" transform="rotate(-90 261.4 146.1)">2</text>
<text x="263.9" y="146.1" transform="rotate(-90 263.9 146.1)">1</text>
</g>
</svg>
